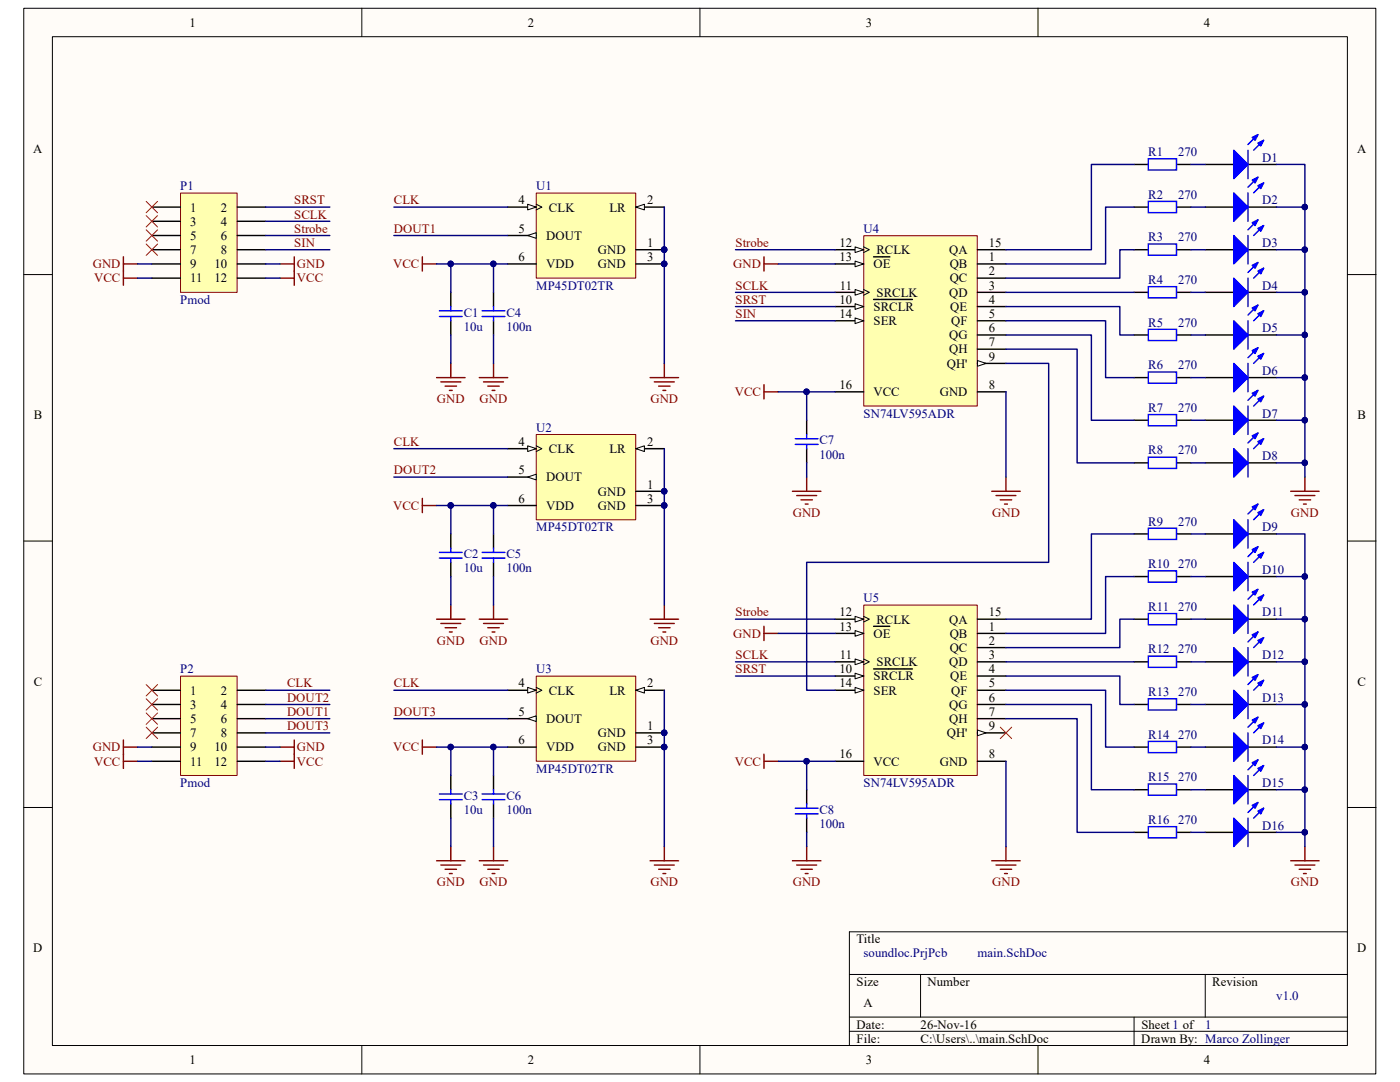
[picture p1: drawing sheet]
<svg xmlns="http://www.w3.org/2000/svg" width="279mm" height="216mm" viewBox="0 0 279 216" stroke-linecap="round" stroke-linejoin="round" font-family="sans-serif">
<path d="M4.8 1.7h269.8v212.6h-269.8z" fill="#fffcf8"/>
<path d="M4.7 1.7h269.9v212.6h-269.9z" fill="none" stroke="#000" stroke-width=".2"/>
<path d="M10.5 7.4h258.4v201.2h-258.4z" fill="#fffcf8"/>
<g fill="none" stroke="#000" stroke-width=".2">
<path d="M10.5 7.3h258.4v201.3h-258.4zM72.2 1.6v5.7M139.7 1.6v5.7M207.2 1.6v5.7M4.7 54.8h5.7M268.9 54.8h5.7M4.7 108h5.7M268.9 108h5.7M4.7 161.1h5.7M268.9 161.1h5.7M169.5 194.4h99.4M183.7 194.4v8.5"/>
<path d="M240.5 194.4v8.5M268.9 185.9h-99.4v22.7M72.2 208.6v5.7M139.7 208.6v5.7M169.5 202.9h99.4M169.5 205.8h99.4M207.2 208.6v5.7M226.3 202.9v5.7"/>
</g>
<path d="M107.1 38.6h19.8v16.9h-19.8z" fill="#ffffb0"/>
<path d="M107 38.5h19.9v17h-19.9z" fill="none" stroke="#800000" stroke-width=".2"/>
<path d="M101.3 41.3h5.7" fill="none" stroke="#000" stroke-width=".28"/>
<path d="M107 40.8l1.1 .5-1.1 .6" fill="none" stroke="#000" stroke-width=".2"/>
<path d="M105.3 40.8l1.7 .5-1.7 .6z" fill="#fffcf8"/>
<path d="M105.3 40.8l1.7 .5-1.7 .6z" fill="none" stroke="#000" stroke-width=".2"/>
<path d="M101.3 47h5.7" fill="none" stroke="#000" stroke-width=".28"/>
<path d="M105.3 47l1.7-.6v1.2z" fill="#fffcf8"/>
<path d="M105.3 47l1.7-.6v1.2z" fill="none" stroke="#000" stroke-width=".2"/>
<path d="M126.9 41.3h5.7" fill="none" stroke="#000" stroke-width=".28"/>
<path d="M126.9 41.3l1.7-.5v1.1z" fill="#fffcf8"/>
<path d="M126.9 41.3l1.7-.5v1.1z" fill="none" stroke="#000" stroke-width=".2"/>
<path d="M90 58.3v2.9M98.5 58.3v2.9M101.3 52.7h5.7M126.9 49.8h5.7M126.9 52.7h5.7M90 64v2.8M98.5 64v2.8" fill="none" stroke="#000" stroke-width=".28"/>
<g fill="#000080" stroke="#000080" stroke-width=".2">
<circle cx="132.5" cy="49.8" r=".55"/>
<circle cx="132.5" cy="52.6" r=".55"/>
</g>
<g fill="none" stroke="#800000" stroke-width=".28">
<path d="M84.3 51.2v2.9M84.3 52.7h2.8M87.1 75.3h5.7M88 76.2h4M88.8 77h2.3M89.7 77.9h.6M90 72.5v2.8M95.6 75.3h5.7M96.5 76.2h4M97.4 77h2.2M98.2 77.9h.6M98.5 72.5v2.8"/>
<path d="M129.7 75.3h5.7M130.6 76.2h4M131.4 77h2.3M132.3 77.9h.6M132.6 72.5v2.8"/>
</g>
<path d="M87.7 62h4.5M87.7 63.2h4.5M90 61.2v.8M90 63.2v.8M96.2 62h4.6M96.2 63.2h4.6M98.5 61.2v.8M98.5 63.2v.8" fill="none" stroke="#00f" stroke-width=".28"/>
<path d="M107.1 86.7h19.8v17h-19.8z" fill="#ffffb0"/>
<path d="M107 86.7h19.9v17h-19.9z" fill="none" stroke="#800000" stroke-width=".2"/>
<path d="M101.3 89.5h5.7" fill="none" stroke="#000" stroke-width=".28"/>
<path d="M107 89l1.1 .5-1.1 .6" fill="none" stroke="#000" stroke-width=".2"/>
<path d="M105.3 89l1.7 .5-1.7 .6z" fill="#fffcf8"/>
<path d="M105.3 89l1.7 .5-1.7 .6z" fill="none" stroke="#000" stroke-width=".2"/>
<path d="M101.3 95.2h5.7" fill="none" stroke="#000" stroke-width=".28"/>
<path d="M105.3 95.2l1.7-.6v1.2z" fill="#fffcf8"/>
<path d="M105.3 95.2l1.7-.6v1.2z" fill="none" stroke="#000" stroke-width=".2"/>
<path d="M126.9 89.5h5.7" fill="none" stroke="#000" stroke-width=".28"/>
<path d="M126.9 89.5l1.7-.5v1.1z" fill="#fffcf8"/>
<path d="M126.9 89.5l1.7-.5v1.1z" fill="none" stroke="#000" stroke-width=".2"/>
<path d="M126.9 98h5.7M90 106.5v2.9M90 112.2v2.8M98.5 106.5v2.9M98.5 112.2v2.8M101.3 100.9h5.7M126.9 100.9h5.7" fill="none" stroke="#000" stroke-width=".28"/>
<g fill="#000080" stroke="#000080" stroke-width=".2">
<circle cx="132.5" cy="98" r=".55"/>
<circle cx="132.5" cy="100.9" r=".55"/>
</g>
<g fill="none" stroke="#800000" stroke-width=".28">
<path d="M84.3 99.5v2.8M84.3 100.9h2.8M87.1 123.6h5.7M88 124.4h4M88.8 125.3h2.3M89.7 126.1h.6M90 120.7v2.9M95.6 123.6h5.7M96.5 124.4h4M97.4 125.3h2.2M98.2 126.1h.6M98.5 120.7v2.9"/>
<path d="M129.7 123.6h5.7M130.6 124.4h4M131.4 125.3h2.3M132.3 126.1h.6M132.6 120.7v2.9"/>
</g>
<path d="M87.7 110.2h4.5M87.7 111.4h4.5M90 109.4v.8M90 111.4v.8M96.2 110.2h4.6M96.2 111.4h4.6M98.5 109.4v.8M98.5 111.4v.8" fill="none" stroke="#00f" stroke-width=".28"/>
<path d="M107.1 135h19.8v16.9h-19.8z" fill="#ffffb0"/>
<path d="M107 134.9h19.9v17h-19.9z" fill="none" stroke="#800000" stroke-width=".2"/>
<path d="M101.3 137.7h5.7" fill="none" stroke="#000" stroke-width=".28"/>
<path d="M107 137.2l1.1 .5-1.1 .6" fill="none" stroke="#000" stroke-width=".2"/>
<path d="M105.3 137.2l1.7 .5-1.7 .6z" fill="#fffcf8"/>
<path d="M105.3 137.2l1.7 .5-1.7 .6z" fill="none" stroke="#000" stroke-width=".2"/>
<path d="M101.3 143.4h5.7" fill="none" stroke="#000" stroke-width=".28"/>
<path d="M105.3 143.4l1.7-.6v1.2z" fill="#fffcf8"/>
<path d="M105.3 143.4l1.7-.6v1.2z" fill="none" stroke="#000" stroke-width=".2"/>
<path d="M126.9 137.7h5.7" fill="none" stroke="#000" stroke-width=".28"/>
<path d="M126.9 137.7l1.7-.5v1.1z" fill="#fffcf8"/>
<path d="M126.9 137.7l1.7-.5v1.1z" fill="none" stroke="#000" stroke-width=".2"/>
<path d="M90 154.7v2.9M98.5 154.7v2.9M101.3 149.1h5.7M126.9 146.2h5.7M126.9 149.1h5.7M90 160.4v2.9M98.5 160.4v2.9" fill="none" stroke="#000" stroke-width=".28"/>
<g fill="#000080" stroke="#000080" stroke-width=".2">
<circle cx="132.5" cy="146.2" r=".55"/>
<circle cx="132.5" cy="149.1" r=".55"/>
</g>
<g fill="none" stroke="#800000" stroke-width=".28">
<path d="M84.3 147.7v2.8M84.3 149.1h2.8M87.1 171.8h5.7M88 172.6h4M88.8 173.5h2.3M89.7 174.3h.6M90 168.9v2.9M95.6 171.8h5.7M96.5 172.6h4M97.4 173.5h2.2M98.2 174.3h.6M98.5 168.9v2.9"/>
<path d="M129.7 171.8h5.7M130.6 172.6h4M131.4 173.5h2.3M132.3 174.3h.6M132.6 168.9v2.9"/>
</g>
<path d="M87.7 158.4h4.5M87.7 159.6h4.5M90 157.6v.8M90 159.6v.8M96.2 158.4h4.6M96.2 159.6h4.6M98.5 157.6v.8M98.5 159.6v.8" fill="none" stroke="#00f" stroke-width=".28"/>
<path d="M36.1 38.6h11.2v19.7h-11.2z" fill="#ffffb0"/>
<path d="M36 38.5h11.3v19.8h-11.3z" fill="none" stroke="#800000" stroke-width=".2"/>
<path d="M30.3 41.3h5.7M30.3 44.2h5.7M30.3 47h5.7M30.3 49.8h5.7M30.3 52.7h5.7M30.3 55.5h5.7M47.4 41.3h5.6M47.4 44.2h5.6M47.4 47h5.6M47.4 49.8h5.6M47.4 52.7h5.6M47.4 55.5h5.6" fill="none" stroke="#000" stroke-width=".28"/>
<path d="M24.6 51.2v5.7M24.6 52.7h2.9M24.6 55.5h2.9M55.9 52.7h2.8M55.9 55.5h2.8M58.7 51.2v5.7" fill="none" stroke="#800000" stroke-width=".28"/>
<path d="M36.1 135h11.2v19.7h-11.2z" fill="#ffffb0"/>
<path d="M36 134.9h11.3v19.8h-11.3z" fill="none" stroke="#800000" stroke-width=".2"/>
<path d="M30.3 137.7h5.7M47.4 137.7h5.6M30.3 140.6h5.7M30.3 143.4h5.7M30.3 146.2h5.7M30.3 149.1h5.7M30.3 151.9h5.7M47.4 140.6h5.6M47.4 143.4h5.6M47.4 146.2h5.6M47.4 149.1h5.6M47.4 151.9h5.6" fill="none" stroke="#000" stroke-width=".28"/>
<path d="M24.6 147.7v5.6M24.6 149.1h2.9M24.6 151.9h2.9M55.9 149.1h2.8M55.9 151.9h2.8M58.7 147.7v5.6" fill="none" stroke="#800000" stroke-width=".28"/>
<path d="M172.4 47.1h22.6v33.9h-22.6z" fill="#ffffb0"/>
<path d="M172.4 47h22.6v34h-22.6z" fill="none" stroke="#800000" stroke-width=".2"/>
<path d="M195.1 52.7h5.7M166.7 61.2h5.7" fill="none" stroke="#000" stroke-width=".28"/>
<path d="M170.6 60.6l1.8 .6-1.8 .5z" fill="#fffcf8"/>
<path d="M172.4 57.8l1.1 .5-1.1 .6M170.6 60.6l1.8 .6-1.8 .5z" fill="none" stroke="#000" stroke-width=".2"/>
<path d="M166.7 58.3h5.7M174.3 59.8h1.3M175.7 59.8h3.2M179 59.8h1.4M180.4 59.8h1.7" fill="none" stroke="#000" stroke-width=".28"/>
<path d="M170.6 57.8l1.8 .5-1.8 .6z" fill="#fffcf8"/>
<path d="M170.6 57.8l1.8 .5-1.8 .6zM172.4 49.3l1.1 .5-1.1 .6" fill="none" stroke="#000" stroke-width=".2"/>
<path d="M166.7 49.8h5.7" fill="none" stroke="#000" stroke-width=".28"/>
<path d="M170.6 49.3l1.8 .5-1.8 .6z" fill="#fffcf8"/>
<path d="M170.6 49.3l1.8 .5-1.8 .6z" fill="none" stroke="#000" stroke-width=".2"/>
<path d="M166.7 52.7h5.7" fill="none" stroke="#000" stroke-width=".28"/>
<path d="M170.6 52.1l1.8 .6-1.8 .5z" fill="#fffcf8"/>
<path d="M170.6 52.1l1.8 .6-1.8 .5z" fill="none" stroke="#000" stroke-width=".2"/>
<path d="M174.3 51.2h1.7M176.1 51.2h1.5M166.7 64h5.7" fill="none" stroke="#000" stroke-width=".28"/>
<path d="M170.6 63.4l1.8 .6-1.8 .6z" fill="#fffcf8"/>
<path d="M170.6 63.4l1.8 .6-1.8 .6z" fill="none" stroke="#000" stroke-width=".2"/>
<path d="M195.1 49.8h5.7M195.1 55.5h5.7M195.1 58.3h5.7M166.7 78.2h5.7M195.1 78.2h5.7M195.1 61.2h5.7M195.1 64h5.7M195.1 66.8h5.7M195.1 69.7h5.7M195.1 72.5h5.7" fill="none" stroke="#000" stroke-width=".28"/>
<path d="M195.1 71.9l1.7 .6-1.7 .6z" fill="#fffcf8"/>
<path d="M195.1 71.9l1.7 .6-1.7 .6z" fill="none" stroke="#000" stroke-width=".2"/>
<path d="M172.4 120.8h22.6v33.9h-22.6z" fill="#ffffb0"/>
<path d="M172.4 120.7h22.6v34h-22.6z" fill="none" stroke="#800000" stroke-width=".2"/>
<path d="M166.7 134.9h5.7M195.1 126.4h5.7" fill="none" stroke="#000" stroke-width=".28"/>
<path d="M170.6 134.3l1.8 .6-1.8 .6z" fill="#fffcf8"/>
<path d="M170.6 134.3l1.8 .6-1.8 .6zM172.4 131.5l1.1 .6-1.1 .5" fill="none" stroke="#000" stroke-width=".2"/>
<path d="M166.7 132.1h5.7M174.3 133.5h1.3M175.7 133.5h3.2M179 133.5h1.4M180.4 133.5h1.7" fill="none" stroke="#000" stroke-width=".28"/>
<path d="M170.6 131.5l1.8 .6-1.8 .5z" fill="#fffcf8"/>
<path d="M170.6 131.5l1.8 .6-1.8 .5zM172.4 123l1.1 .6-1.1 .5" fill="none" stroke="#000" stroke-width=".2"/>
<path d="M166.7 123.6h5.7" fill="none" stroke="#000" stroke-width=".28"/>
<path d="M170.6 123l1.8 .6-1.8 .5z" fill="#fffcf8"/>
<path d="M170.6 123l1.8 .6-1.8 .5z" fill="none" stroke="#000" stroke-width=".2"/>
<path d="M166.7 126.4h5.7" fill="none" stroke="#000" stroke-width=".28"/>
<path d="M170.6 125.8l1.8 .6-1.8 .6z" fill="#fffcf8"/>
<path d="M170.6 125.8l1.8 .6-1.8 .6z" fill="none" stroke="#000" stroke-width=".2"/>
<path d="M166.7 137.7h5.7M174.3 125h1.7M176.1 125h1.5" fill="none" stroke="#000" stroke-width=".28"/>
<path d="M170.6 137.2l1.8 .5-1.8 .6z" fill="#fffcf8"/>
<path d="M170.6 137.2l1.8 .5-1.8 .6z" fill="none" stroke="#000" stroke-width=".2"/>
<path d="M195.1 123.6h5.7M195.1 129.2h5.7M195.1 132.1h5.7M195.1 134.9h5.7M195.1 137.7h5.7M166.7 151.9h5.7M195.1 151.9h5.7M195.1 140.6h5.7M195.1 143.4h5.7M195.1 146.2h5.7" fill="none" stroke="#000" stroke-width=".28"/>
<path d="M195.1 145.7l1.7 .5-1.7 .6z" fill="#fffcf8"/>
<path d="M195.1 145.7l1.7 .5-1.7 .6z" fill="none" stroke="#000" stroke-width=".2"/>
<path d="M197.9 98h5.7M198.8 98.9h4M199.6 99.7h2.3M200.8 95.2v2.8M200.5 100.6h.5M197.9 171.8h5.7M198.8 172.6h4M199.6 173.5h2.3M200.5 174.3h.5M200.8 168.9v2.9" fill="none" stroke="#800000" stroke-width=".28"/>
<path d="M226.3 32.8h2.9M234.9 32.8h2.8M240.5 32.8h5.7M249.1 32.8h5.6" fill="none" stroke="#000" stroke-width=".28"/>
<path d="M229.2 31.7h5.6v2.2h-5.6z" fill="none" stroke="#00f" stroke-width=".28"/>
<path d="M246.2 30l2.9 2.8-2.9 2.8z" fill="#00f"/>
<path d="M246.2 30l2.9 2.8-2.9 2.8zM251 26.9l-1.9 1.9M252.2 28l-2 2" fill="none" stroke="#00f" stroke-width=".28"/>
<path d="M251 28.6l1.2-.6-.6 1.1z" fill="#00f"/>
<path d="M251 28.6l1.2-.6-.6 1.1z" fill="none" stroke="#00f" stroke-width=".28"/>
<path d="M249.9 27.4l1.1-.5-.5 1.1z" fill="#00f"/>
<g fill="none" stroke="#00f" stroke-width=".28">
<path d="M249.1 30v5.6M249.9 27.4l1.1-.5-.5 1.1zM229.2 40.2h5.6v2.2h-5.6zM229.2 48.7h5.6v2.2h-5.6zM229.2 57.2h5.6v2.2h-5.6zM229.2 65.7h5.6v2.2h-5.6zM229.2 74.2h5.6v2.3h-5.6zM158.7 87.5h4.6M158.7 88.7h4.6M161 86.7v.8M161 88.7v.8M229.2 82.7h5.6v2.3h-5.6z"/>
<path d="M229.2 91.2h5.6v2.3h-5.6zM229.2 105.4h5.6v2.2h-5.6zM229.2 113.9h5.6v2.3h-5.6zM229.2 122.4h5.6v2.3h-5.6zM229.2 130.9h5.6v2.3h-5.6zM229.2 139.4h5.6v2.3h-5.6zM229.2 147.9h5.6v2.3h-5.6zM229.2 156.4h5.6v2.3h-5.6zM158.7 161.3h4.6M158.7 162.4h4.6M161 160.4v.9M161 162.4v.9"/>
<path d="M229.2 165h5.6v2.2h-5.6z"/>
</g>
<g fill="none" stroke="#000" stroke-width=".28">
<path d="M226.3 41.3h2.9M226.3 49.8h2.9M226.3 58.3h2.9M234.9 41.3h2.8M234.9 49.8h2.8M234.9 58.3h2.8M240.5 41.3h5.7M249.1 41.3h5.6M226.3 66.8h2.9M226.3 75.3h2.9M234.9 66.8h2.8M234.9 75.3h2.8"/>
<path d="M161 83.9v2.8M161 89.5v2.9M226.3 83.9h2.9M226.3 92.4h2.9M234.9 83.9h2.8M234.9 92.4h2.8M226.3 106.5h2.9M226.3 115h2.9M234.9 106.5h2.8M234.9 115h2.8M226.3 123.6h2.9M226.3 132.1h2.9"/>
<path d="M234.9 123.6h2.8M234.9 132.1h2.8M161 157.6v2.8M226.3 140.6h2.9M226.3 149.1h2.9M226.3 157.6h2.9M234.9 140.6h2.8M234.9 149.1h2.8M234.9 157.6h2.8M161 163.3v2.8M226.3 166.1h2.9M234.9 166.1h2.8"/>
</g>
<g fill="none" stroke="#800000" stroke-width=".28">
<path d="M152.5 51.2v2.9M152.5 52.7h2.8M152.5 76.8v2.8M152.5 78.2h2.8M158.1 98h5.7M159 98.9h4M159.9 99.7h2.2M161 95.2v2.8M257.6 98h5.7M258.4 98.9h4M259.3 99.7h2.3M260.4 95.2v2.8"/>
<path d="M160.7 100.6h.6M260.1 100.6h.6M152.5 125v2.8M152.5 126.4h2.8M152.5 150.5v2.8M152.5 151.9h2.8M158.1 171.8h5.7M159 172.6h4M159.9 173.5h2.2M160.7 174.3h.6M161 168.9v2.9M257.6 171.8h5.7"/>
<path d="M258.4 172.6h4M259.3 173.5h2.3M260.1 174.3h.6M260.4 168.9v2.9"/>
</g>
<path d="M199.6 145.1l2.3 2.3M201.9 145.1l-2.3 2.3" fill="none" stroke="#f00" stroke-width=".2"/>
<path d="M246.2 38.5l2.9 2.8-2.9 2.9z" fill="#00f"/>
<path d="M246.2 38.5l2.9 2.8-2.9 2.9zM251 35.4l-1.9 2M252.2 36.5l-2 2" fill="none" stroke="#00f" stroke-width=".28"/>
<path d="M251 37.1l1.2-.6-.6 1.1z" fill="#00f"/>
<path d="M251 37.1l1.2-.6-.6 1.1z" fill="none" stroke="#00f" stroke-width=".28"/>
<path d="M249.9 35.9l1.1-.5-.5 1.1z" fill="#00f"/>
<path d="M249.1 38.5v5.7M249.9 35.9l1.1-.5-.5 1.1z" fill="none" stroke="#00f" stroke-width=".28"/>
<path d="M240.5 49.8h5.7M249.1 49.8h5.6" fill="none" stroke="#000" stroke-width=".28"/>
<path d="M246.2 47l2.9 2.8-2.9 2.9z" fill="#00f"/>
<path d="M246.2 47l2.9 2.8-2.9 2.9zM251 43.9l-1.9 2M252.2 45l-2 2" fill="none" stroke="#00f" stroke-width=".28"/>
<path d="M251 45.6l1.2-.6-.6 1.1z" fill="#00f"/>
<path d="M251 45.6l1.2-.6-.6 1.1z" fill="none" stroke="#00f" stroke-width=".28"/>
<path d="M249.9 44.4l1.1-.5-.5 1.1z" fill="#00f"/>
<path d="M249.1 47v5.7M249.9 44.4l1.1-.5-.5 1.1z" fill="none" stroke="#00f" stroke-width=".28"/>
<path d="M240.5 58.3h5.7M249.1 58.3h5.6" fill="none" stroke="#000" stroke-width=".28"/>
<path d="M246.2 55.5l2.9 2.8-2.9 2.9z" fill="#00f"/>
<path d="M246.2 55.5l2.9 2.8-2.9 2.9zM251 52.4l-1.9 2M252.2 53.5l-2 2" fill="none" stroke="#00f" stroke-width=".28"/>
<path d="M251 54.1l1.2-.6-.6 1.1z" fill="#00f"/>
<path d="M251 54.1l1.2-.6-.6 1.1z" fill="none" stroke="#00f" stroke-width=".28"/>
<path d="M249.9 52.9l1.1-.5-.5 1.1z" fill="#00f"/>
<path d="M249.1 55.5v5.7M249.9 52.9l1.1-.5-.5 1.1z" fill="none" stroke="#00f" stroke-width=".28"/>
<path d="M240.5 66.8h5.7M249.1 66.8h5.6" fill="none" stroke="#000" stroke-width=".28"/>
<path d="M246.2 64l2.9 2.8-2.9 2.9z" fill="#00f"/>
<path d="M246.2 64l2.9 2.8-2.9 2.9zM251 60.9l-1.9 2M252.2 62l-2 2" fill="none" stroke="#00f" stroke-width=".28"/>
<path d="M251 62.6l1.2-.6-.6 1.2z" fill="#00f"/>
<path d="M251 62.6l1.2-.6-.6 1.2z" fill="none" stroke="#00f" stroke-width=".28"/>
<path d="M249.9 61.5l1.1-.6-.5 1.1z" fill="#00f"/>
<path d="M249.1 64v5.7M249.9 61.5l1.1-.6-.5 1.1z" fill="none" stroke="#00f" stroke-width=".28"/>
<path d="M240.5 75.3h5.7M249.1 75.3h5.6" fill="none" stroke="#000" stroke-width=".28"/>
<path d="M246.2 72.5l2.9 2.8-2.9 2.9z" fill="#00f"/>
<path d="M246.2 72.5l2.9 2.8-2.9 2.9zM251 69.4l-1.9 2M252.2 70.5l-2 2" fill="none" stroke="#00f" stroke-width=".28"/>
<path d="M251 71.1l1.2-.6-.6 1.2z" fill="#00f"/>
<path d="M251 71.1l1.2-.6-.6 1.2z" fill="none" stroke="#00f" stroke-width=".28"/>
<path d="M249.9 70l1.1-.6-.5 1.1z" fill="#00f"/>
<path d="M249.1 72.5v5.7M249.9 70l1.1-.6-.5 1.1z" fill="none" stroke="#00f" stroke-width=".28"/>
<path d="M240.5 83.9h5.7M249.1 83.9h5.6" fill="none" stroke="#000" stroke-width=".28"/>
<path d="M246.2 81l2.9 2.9-2.9 2.8z" fill="#00f"/>
<path d="M251 77.9l-1.9 2M252.2 79l-2 2M246.2 81l2.9 2.9-2.9 2.8z" fill="none" stroke="#00f" stroke-width=".28"/>
<path d="M251 79.6l1.2-.6-.6 1.2z" fill="#00f"/>
<path d="M251 79.6l1.2-.6-.6 1.2z" fill="none" stroke="#00f" stroke-width=".28"/>
<path d="M249.9 78.5l1.1-.6-.5 1.1z" fill="#00f"/>
<path d="M249.9 78.5l1.1-.6-.5 1.1zM249.1 81v5.7" fill="none" stroke="#00f" stroke-width=".28"/>
<path d="M240.5 92.4h5.7M249.1 92.4h5.6" fill="none" stroke="#000" stroke-width=".28"/>
<path d="M246.2 89.5l2.9 2.9-2.9 2.8z" fill="#00f"/>
<path d="M246.2 89.5l2.9 2.9-2.9 2.8zM251 86.4l-1.9 2M252.2 87.5l-2 2" fill="none" stroke="#00f" stroke-width=".28"/>
<path d="M251 88.1l1.2-.6-.6 1.2z" fill="#00f"/>
<path d="M251 88.1l1.2-.6-.6 1.2z" fill="none" stroke="#00f" stroke-width=".28"/>
<path d="M249.9 87l1.1-.6-.5 1.1z" fill="#00f"/>
<path d="M249.1 89.5v5.7M249.9 87l1.1-.6-.5 1.1z" fill="none" stroke="#00f" stroke-width=".28"/>
<path d="M240.5 106.5h5.7M249.1 106.5h5.6" fill="none" stroke="#000" stroke-width=".28"/>
<path d="M246.2 103.7l2.9 2.8-2.9 2.9z" fill="#00f"/>
<path d="M246.2 103.7l2.9 2.8-2.9 2.9zM251 100.6l-1.9 2M252.2 101.7l-2 2" fill="none" stroke="#00f" stroke-width=".28"/>
<path d="M251 102.3l1.2-.6-.6 1.2z" fill="#00f"/>
<path d="M251 102.3l1.2-.6-.6 1.2z" fill="none" stroke="#00f" stroke-width=".28"/>
<path d="M249.9 101.2l1.1-.6-.5 1.1z" fill="#00f"/>
<path d="M249.1 103.7v5.7M249.9 101.2l1.1-.6-.5 1.1z" fill="none" stroke="#00f" stroke-width=".28"/>
<path d="M240.5 115h5.7M249.1 115h5.6" fill="none" stroke="#000" stroke-width=".28"/>
<path d="M246.2 112.2l2.9 2.8-2.9 2.9z" fill="#00f"/>
<path d="M246.2 112.2l2.9 2.8-2.9 2.9zM251 109.1l-1.9 2M252.2 110.2l-2 2" fill="none" stroke="#00f" stroke-width=".28"/>
<path d="M251 110.8l1.2-.6-.6 1.2z" fill="#00f"/>
<path d="M251 110.8l1.2-.6-.6 1.2z" fill="none" stroke="#00f" stroke-width=".28"/>
<path d="M249.9 109.7l1.1-.6-.5 1.1z" fill="#00f"/>
<path d="M249.1 112.2v5.7M249.9 109.7l1.1-.6-.5 1.1z" fill="none" stroke="#00f" stroke-width=".28"/>
<path d="M240.5 123.6h5.7M249.1 123.6h5.6" fill="none" stroke="#000" stroke-width=".28"/>
<path d="M246.2 120.7l2.9 2.9-2.9 2.8z" fill="#00f"/>
<path d="M251 117.6l-1.9 2M252.2 118.7l-2 2M246.2 120.7l2.9 2.9-2.9 2.8z" fill="none" stroke="#00f" stroke-width=".28"/>
<path d="M251 119.3l1.2-.6-.6 1.2z" fill="#00f"/>
<path d="M251 119.3l1.2-.6-.6 1.2z" fill="none" stroke="#00f" stroke-width=".28"/>
<path d="M249.9 118.2l1.1-.6-.5 1.1z" fill="#00f"/>
<path d="M249.9 118.2l1.1-.6-.5 1.1zM249.1 120.7v5.7" fill="none" stroke="#00f" stroke-width=".28"/>
<path d="M240.5 132.1h5.7M249.1 132.1h5.6" fill="none" stroke="#000" stroke-width=".28"/>
<path d="M246.2 129.2l2.9 2.9-2.9 2.8z" fill="#00f"/>
<path d="M246.2 129.2l2.9 2.9-2.9 2.8zM251 126.1l-1.9 2M252.2 127.2l-2 2" fill="none" stroke="#00f" stroke-width=".28"/>
<path d="M251 127.8l1.2-.6-.6 1.2z" fill="#00f"/>
<path d="M251 127.8l1.2-.6-.6 1.2z" fill="none" stroke="#00f" stroke-width=".28"/>
<path d="M249.9 126.7l1.1-.6-.5 1.1z" fill="#00f"/>
<path d="M249.1 129.2v5.7M249.9 126.7l1.1-.6-.5 1.1z" fill="none" stroke="#00f" stroke-width=".28"/>
<path d="M240.5 140.6h5.7M249.1 140.6h5.6" fill="none" stroke="#000" stroke-width=".28"/>
<path d="M246.2 137.7l2.9 2.9-2.9 2.8z" fill="#00f"/>
<path d="M246.2 137.7l2.9 2.9-2.9 2.8zM251 134.6l-1.9 2M252.2 135.7l-2 2" fill="none" stroke="#00f" stroke-width=".28"/>
<path d="M251 136.3l1.2-.6-.6 1.2z" fill="#00f"/>
<path d="M251 136.3l1.2-.6-.6 1.2z" fill="none" stroke="#00f" stroke-width=".28"/>
<path d="M249.9 135.2l1.1-.6-.5 1.1z" fill="#00f"/>
<path d="M249.1 137.7v5.7M249.9 135.2l1.1-.6-.5 1.1z" fill="none" stroke="#00f" stroke-width=".28"/>
<path d="M240.5 149.1h5.7M249.1 149.1h5.6" fill="none" stroke="#000" stroke-width=".28"/>
<path d="M246.2 146.2l2.9 2.9-2.9 2.8z" fill="#00f"/>
<path d="M246.2 146.2l2.9 2.9-2.9 2.8zM251 143.1l-1.9 2M252.2 144.3l-2 1.9" fill="none" stroke="#00f" stroke-width=".28"/>
<path d="M251 144.8l1.2-.5-.6 1.1z" fill="#00f"/>
<path d="M251 144.8l1.2-.5-.6 1.1z" fill="none" stroke="#00f" stroke-width=".28"/>
<path d="M249.9 143.7l1.1-.6-.5 1.2z" fill="#00f"/>
<path d="M249.1 146.2v5.7M249.9 143.7l1.1-.6-.5 1.2z" fill="none" stroke="#00f" stroke-width=".28"/>
<path d="M240.5 157.6h5.7M249.1 157.6h5.6" fill="none" stroke="#000" stroke-width=".28"/>
<path d="M246.2 154.7l2.9 2.9-2.9 2.8z" fill="#00f"/>
<path d="M246.2 154.7l2.9 2.9-2.9 2.8zM251 151.6l-1.9 2M252.2 152.8l-2 1.9" fill="none" stroke="#00f" stroke-width=".28"/>
<path d="M251 153.3l1.2-.5-.6 1.1z" fill="#00f"/>
<path d="M251 153.3l1.2-.5-.6 1.1z" fill="none" stroke="#00f" stroke-width=".28"/>
<path d="M249.9 152.2l1.1-.6-.5 1.2z" fill="#00f"/>
<path d="M249.1 154.7v5.7M249.9 152.2l1.1-.6-.5 1.2z" fill="none" stroke="#00f" stroke-width=".28"/>
<path d="M240.5 166.1h5.7M249.1 166.1h5.6" fill="none" stroke="#000" stroke-width=".28"/>
<path d="M246.2 163.3l2.9 2.8-2.9 2.8z" fill="#00f"/>
<path d="M246.2 163.3l2.9 2.8-2.9 2.8zM251 160.1l-1.9 2M252.2 161.3l-2 2" fill="none" stroke="#00f" stroke-width=".28"/>
<path d="M251 161.8l1.2-.5-.6 1.1z" fill="#00f"/>
<path d="M251 161.8l1.2-.5-.6 1.1z" fill="none" stroke="#00f" stroke-width=".28"/>
<path d="M249.9 160.7l1.1-.6-.5 1.2z" fill="#00f"/>
<path d="M249.1 163.3v5.6M249.9 160.7l1.1-.6-.5 1.2z" fill="none" stroke="#00f" stroke-width=".28"/>
<g fill="none" stroke="#f00" stroke-width=".2">
<path d="M29.2 40.2l2.2 2.3M29.2 43l2.2 2.3M29.2 45.9l2.2 2.2M29.2 48.7l2.2 2.3M31.4 40.2l-2.2 2.3M31.4 43l-2.2 2.3M31.4 45.9l-2.2 2.2M31.4 48.7l-2.2 2.3M29.2 136.6l2.2 2.3M29.2 139.4l2.2 2.3M31.4 136.6l-2.2 2.3M31.4 139.4l-2.2 2.3"/>
<path d="M29.2 142.3l2.2 2.2M29.2 145.1l2.2 2.3M31.4 142.3l-2.2 2.2M31.4 145.1l-2.2 2.3"/>
</g>
<g fill="none" stroke="#000080" stroke-width=".28">
<path d="M226.3 32.8h-8.5v17h-17M237.7 32.8h2.8M254.7 32.8h5.7v62.4M27.5 55.5h2.8M27.5 52.7h2.8M53 41.3h12.8M53 47h12.8M53 55.5h2.9M53 52.7h2.9M53 49.8h12.8M53 44.2h12.8M78.6 41.3h22.7"/>
<path d="M78.6 47h22.7M87.1 52.7h14.2M90 52.7v5.6M98.5 52.7v5.6M132.6 41.3v31.2M146.8 49.8h19.9M146.8 58.3h19.9M155.3 52.7h11.4M200.8 58.3h25.5M226.3 49.8h-2.8v5.7h-22.7M226.3 41.3h-5.7v11.4h-19.8M237.7 41.3h2.8"/>
<path d="M237.7 49.8h2.8M237.7 58.3h2.8M254.7 41.3h5.7M254.7 49.8h5.7M254.7 58.3h5.7M90 66.8v5.7M98.5 66.8v5.7M146.8 61.2h19.9M146.8 64h19.9M155.3 78.2h11.4M161 78.2v5.7M200.8 69.7h14.2v22.7h11.3"/>
<path d="M200.8 66.8h17v17.1h8.5M200.8 64h19.8v11.3h5.7M200.8 61.2h22.7v5.6h2.8M200.8 72.5h8.5v39.7h-48.3v25.5h5.7M200.8 78.2v17M237.7 66.8h2.8M237.7 75.3h2.8M254.7 66.8h5.7M254.7 75.3h5.7M78.6 89.5h22.7M78.6 95.2h22.7M132.6 89.5v31.2"/>
<path d="M161 92.4v2.8M237.7 83.9h2.8M237.7 92.4h2.8M254.7 83.9h5.7M254.7 92.4h5.7M87.1 100.9h14.2M90 100.9v5.6M90 115v5.7M98.5 100.9v5.6M98.5 115v5.7M226.3 115h-5.7v11.4h-19.8M226.3 106.5h-8.5v17.1h-17"/>
<path d="M237.7 106.5h2.8M237.7 115h2.8M254.7 115h5.7M254.7 106.5h5.7v62.4M53 137.7h12.8M78.6 137.7h22.7M132.6 137.7v31.2M146.8 123.6h19.9M146.8 132.1h19.9M146.8 134.9h19.9M155.3 126.4h11.4M200.8 134.9h22.7v5.7h2.8"/>
<path d="M200.8 137.7h19.8v11.4h5.7M200.8 132.1h25.5M226.3 123.6h-2.8v5.6h-22.7M237.7 123.6h2.8M237.7 132.1h2.8M254.7 123.6h5.7M254.7 132.1h5.7M27.5 151.9h2.8M27.5 149.1h2.8M53 143.4h12.8M53 151.9h2.9M53 149.1h2.9"/>
<path d="M53 140.6h12.8M53 146.2h12.8M78.6 143.4h22.7M87.1 149.1h14.2M90 149.1v5.6M98.5 149.1v5.6M155.3 151.9h11.4M161 151.9v5.7M200.8 140.6h17v17h8.5M200.8 143.4h14.2v22.7h11.3M200.8 151.9v17M237.7 149.1h2.8"/>
<path d="M237.7 140.6h2.8M237.7 157.6h2.8M254.7 149.1h5.7M254.7 140.6h5.7M254.7 157.6h5.7M90 163.3v5.6M98.5 163.3v5.6M161 166.1v2.8M237.7 166.1h2.8M254.7 166.1h5.7"/>
</g>
<g fill="#000080" stroke="#000080" stroke-width=".2">
<circle cx="89.9" cy="52.6" r=".55"/>
<circle cx="98.5" cy="52.6" r=".55"/>
<circle cx="89.9" cy="100.9" r=".55"/>
<circle cx="98.5" cy="100.9" r=".55"/>
<circle cx="89.9" cy="149.1" r=".55"/>
<circle cx="98.5" cy="149.1" r=".55"/>
<circle cx="260.4" cy="166.1" r=".55"/>
<circle cx="260.4" cy="157.6" r=".55"/>
<circle cx="260.4" cy="149.1" r=".55"/>
<circle cx="260.4" cy="140.6" r=".55"/>
<circle cx="260.4" cy="132" r=".55"/>
<circle cx="260.4" cy="123.5" r=".55"/>
<circle cx="260.4" cy="115" r=".55"/>
<circle cx="260.4" cy="92.3" r=".55"/>
<circle cx="260.4" cy="83.8" r=".55"/>
<circle cx="260.4" cy="75.3" r=".55"/>
<circle cx="260.4" cy="66.8" r=".55"/>
<circle cx="260.4" cy="58.3" r=".55"/>
<circle cx="260.4" cy="49.8" r=".55"/>
<circle cx="260.4" cy="41.3" r=".55"/>
<circle cx="161" cy="78.2" r=".55"/>
<circle cx="161" cy="151.9" r=".55"/>
<circle cx="132.5" cy="49.8" r=".55"/>
<circle cx="132.5" cy="52.6" r=".55"/>
<circle cx="132.5" cy="98" r=".55"/>
<circle cx="132.5" cy="100.9" r=".55"/>
<circle cx="132.5" cy="146.2" r=".55"/>
<circle cx="132.5" cy="149.1" r=".55"/>
</g>
<g font-size="2.5">
<text x="37.8" y="5.3">1</text>
<text x="105.3" y="5.3">2</text>
<text x="172.8" y="5.3">3</text>
<text x="240.2" y="5.3">4</text>
<text x="6.6" y="30.5">A</text>
<text x="270.8" y="30.5">A</text>
<text x="103.5" y="40.8">4</text>
<text x="129.2" y="40.8">2</text>
<text x="38" y="42.2">1</text>
<text x="38" y="45">3</text>
<text x="38" y="47.8">5</text>
<text x="44.1" y="42.2">2</text>
<text x="44.1" y="45">4</text>
<text x="44.1" y="47.8">6</text>
<text x="103.5" y="46.4">5</text>
<text x="109" y="47.8">DOUT</text>
<text x="109.6" y="42.2">CLK</text>
<text x="121.6" y="42.2">LR</text>
<text x="38" y="50.7">7</text>
<text x="38" y="53.5">9</text>
<text x="42.8" y="53.5">10</text>
<text x="44.1" y="50.7">8</text>
<text x="103.5" y="52.1">6</text>
<text x="109" y="53.5">VDD</text>
<text x="119.3" y="50.7">GND</text>
<text x="119.3" y="53.5">GND</text>
<text x="129.2" y="49.3">1</text>
<text x="129.2" y="52.1">3</text>
<text x="167.5" y="49.3">12</text>
<text x="167.5" y="52.1">13</text>
<text x="174.3" y="53.5">OE</text>
<text x="174.9" y="50.7">RCLK</text>
<text x="189.4" y="50.7">QA</text>
<text x="189.5" y="53.5">QB</text>
<text x="197.4" y="52.1">1</text>
<text x="197.4" y="49.3">15</text>
<text x="38" y="56.3">11</text>
<text x="42.8" y="56.3">12</text>
<text x="167.6" y="57.8">11</text>
<text x="174.9" y="59.2">SRCLK</text>
<text x="189.4" y="59.2">QD</text>
<text x="189.5" y="56.3">QC</text>
<text x="197.4" y="54.9">2</text>
<text x="197.4" y="57.8">3</text>
<text x="167.5" y="60.6">10</text>
<text x="167.5" y="63.5">14</text>
<text x="174.3" y="62">SRCLR</text>
<text x="174.3" y="64.9">SER</text>
<text x="189.7" y="62">QE</text>
<text x="189.8" y="64.9">QF</text>
<text x="197.4" y="60.6">4</text>
<text x="197.4" y="63.5">5</text>
<text x="189.4" y="67.7">QG</text>
<text x="189.4" y="70.5">QH</text>
<text x="197.4" y="66.3">6</text>
<text x="197.4" y="69.1">7</text>
<text x="197.4" y="72">9</text>
<text x="167.5" y="77.6">16</text>
<text x="188.9" y="73.4">QH'</text>
<text x="197.4" y="77.6">8</text>
<text x="6.7" y="83.7">B</text>
<text x="174.3" y="79">VCC</text>
<text x="187.5" y="79">GND</text>
<text x="270.9" y="83.7">B</text>
<text x="103.5" y="89">4</text>
<text x="129.2" y="89">2</text>
<text x="103.5" y="94.7">5</text>
<text x="109.6" y="90.4">CLK</text>
<text x="121.6" y="90.4">LR</text>
<text x="103.5" y="100.3">6</text>
<text x="109" y="96.1">DOUT</text>
<text x="109" y="101.7">VDD</text>
<text x="119.3" y="98.9">GND</text>
<text x="119.3" y="101.7">GND</text>
<text x="129.2" y="97.5">1</text>
<text x="129.2" y="100.3">3</text>
<text x="167.5" y="123">12</text>
<text x="167.5" y="125.8">13</text>
<text x="174.9" y="124.4">RCLK</text>
<text x="189.4" y="124.4">QA</text>
<text x="197.4" y="125.8">1</text>
<text x="197.4" y="123">15</text>
<text x="167.6" y="131.5">11</text>
<text x="174.3" y="127.3">OE</text>
<text x="189.5" y="127.3">QB</text>
<text x="189.5" y="130.1">QC</text>
<text x="197.4" y="128.7">2</text>
<text x="197.4" y="131.5">3</text>
<text x="6.7" y="136.8">C</text>
<text x="103.5" y="137.2">4</text>
<text x="129.2" y="137.2">2</text>
<text x="167.5" y="134.3">10</text>
<text x="167.5" y="137.2">14</text>
<text x="174.3" y="135.8">SRCLR</text>
<text x="174.9" y="132.9">SRCLK</text>
<text x="189.4" y="132.9">QD</text>
<text x="189.7" y="135.8">QE</text>
<text x="197.4" y="134.3">4</text>
<text x="197.4" y="137.2">5</text>
<text x="270.9" y="136.8">C</text>
<text x="38" y="138.6">1</text>
<text x="38" y="141.4">3</text>
<text x="44.1" y="138.6">2</text>
<text x="44.1" y="141.4">4</text>
<text x="103.5" y="142.8">5</text>
<text x="109.6" y="138.6">CLK</text>
<text x="121.6" y="138.6">LR</text>
<text x="174.3" y="138.6">SER</text>
<text x="189.4" y="141.4">QG</text>
<text x="189.8" y="138.6">QF</text>
<text x="197.4" y="140">6</text>
<text x="197.4" y="142.8">7</text>
<text x="38" y="144.3">5</text>
<text x="38" y="147.1">7</text>
<text x="38" y="149.9">9</text>
<text x="42.8" y="149.9">10</text>
<text x="44.1" y="144.3">6</text>
<text x="44.1" y="147.1">8</text>
<text x="103.5" y="148.5">6</text>
<text x="109" y="144.3">DOUT</text>
<text x="109" y="149.9">VDD</text>
<text x="119.3" y="147.1">GND</text>
<text x="119.3" y="149.9">GND</text>
<text x="129.2" y="145.7">1</text>
<text x="129.2" y="148.5">3</text>
<text x="188.9" y="147.1">QH'</text>
<text x="189.4" y="144.3">QH</text>
<text x="197.4" y="145.7">9</text>
<text x="38" y="152.8">11</text>
<text x="42.8" y="152.8">12</text>
<text x="167.5" y="151.3">16</text>
<text x="174.3" y="152.8">VCC</text>
<text x="187.5" y="152.8">GND</text>
<text x="197.4" y="151.3">8</text>
<text x="6.6" y="190">D</text>
<text x="170.9" y="188.2">Title</text>
<text x="270.8" y="190">D</text>
<text x="170.9" y="196.7">Size</text>
<text x="185.1" y="196.7">Number</text>
<text x="241.9" y="196.7">Revision</text>
<text x="172.3" y="201">A</text>
<text x="170.9" y="205.2">Date:</text>
<text x="170.9" y="208.1">File:</text>
<text x="183.7" y="208.1">C:\Users\..\main.SchDoc</text>
<text x="183.7" y="205.2">26-Nov-16</text>
<text x="227.8" y="208.1">Drawn By: Marco Zollinger</text>
<text x="227.8" y="205.2">Sheet 1 of</text>
<text x="37.8" y="212.3">1</text>
<text x="105.3" y="212.3">2</text>
<text x="172.8" y="212.3">3</text>
<text x="240.2" y="212.3">4</text>
</g>
<g font-size="2.5" fill="#000080">
<text x="229.2" y="31.1">R1</text>
<text x="235.1" y="31.1">270</text>
<text x="251.9" y="32.3">D1</text>
<text x="36" y="37.9">P1</text>
<text x="107" y="37.9">U1</text>
<text x="229.2" y="39.6">R2</text>
<text x="235.1" y="39.6">270</text>
<text x="251.9" y="40.8">D2</text>
<text x="172.3" y="46.4">U4</text>
<text x="229.2" y="48.1">R3</text>
<text x="235.1" y="48.1">270</text>
<text x="251.9" y="49.3">D3</text>
<text x="107" y="57.8">MP45DT02TR</text>
<text x="229.2" y="56.6">R4</text>
<text x="235.1" y="56.6">270</text>
<text x="251.9" y="57.8">D4</text>
<text x="36" y="60.6">Pmod</text>
<text x="92.5" y="66">10u</text>
<text x="92.5" y="63.2">C1</text>
<text x="101" y="66">100n</text>
<text x="101" y="63.2">C4</text>
<text x="229.2" y="65.2">R5</text>
<text x="235.1" y="65.2">270</text>
<text x="251.9" y="66.3">D5</text>
<text x="229.2" y="73.7">R6</text>
<text x="235.1" y="73.7">270</text>
<text x="251.9" y="74.8">D6</text>
<text x="172.3" y="83.3">SN74LV595ADR</text>
<text x="229.2" y="82.2">R7</text>
<text x="235.1" y="82.2">270</text>
<text x="251.9" y="83.3">D7</text>
<text x="107" y="86.1">U2</text>
<text x="163.5" y="88.7">C7</text>
<text x="163.5" y="91.5">100n</text>
<text x="229.2" y="90.7">R8</text>
<text x="235.1" y="90.7">270</text>
<text x="251.9" y="91.8">D8</text>
<text x="107" y="106">MP45DT02TR</text>
<text x="229.2" y="104.9">R9</text>
<text x="235.1" y="104.9">270</text>
<text x="251.9" y="106">D9</text>
<text x="92.5" y="111.4">C2</text>
<text x="101" y="111.4">C5</text>
<text x="229.2" y="113.4">R10</text>
<text x="235.1" y="113.4">270</text>
<text x="92.5" y="114.2">10u</text>
<text x="101" y="114.2">100n</text>
<text x="251.9" y="114.5">D10</text>
<text x="172.3" y="120.2">U5</text>
<text x="229.2" y="121.9">R11</text>
<text x="235.1" y="121.9">270</text>
<text x="251.9" y="123">D11</text>
<text x="229.2" y="130.4">R12</text>
<text x="235.1" y="130.4">270</text>
<text x="251.9" y="131.5">D12</text>
<text x="36" y="134.3">P2</text>
<text x="107" y="134.3">U3</text>
<text x="229.2" y="138.9">R13</text>
<text x="235.1" y="138.9">270</text>
<text x="251.9" y="140">D13</text>
<text x="229.2" y="147.4">R14</text>
<text x="235.1" y="147.4">270</text>
<text x="251.9" y="148.5">D14</text>
<text x="107" y="154.2">MP45DT02TR</text>
<text x="229.2" y="155.9">R15</text>
<text x="235.1" y="155.9">270</text>
<text x="36" y="157">Pmod</text>
<text x="92.5" y="159.6">C3</text>
<text x="101" y="159.6">C6</text>
<text x="172.3" y="157">SN74LV595ADR</text>
<text x="251.9" y="157">D15</text>
<text x="92.5" y="162.4">10u</text>
<text x="101" y="162.4">100n</text>
<text x="163.5" y="165.3">100n</text>
<text x="163.5" y="162.4">C8</text>
<text x="229.2" y="164.4">R16</text>
<text x="235.1" y="164.4">270</text>
<text x="251.9" y="165.5">D16</text>
<text x="172.3" y="191.1">soundloc.PrjPcb</text>
<text x="195.1" y="191.1">main.SchDoc</text>
<text x="254.7" y="199.6">v1.0</text>
<text x="240.5" y="205.2">1</text>
</g>
<g font-size="2.5" fill="#800000">
<text x="58.7" y="40.8">SRST</text>
<text x="78.6" y="40.8">CLK</text>
<text x="58.7" y="43.6">SCLK</text>
<text x="58.7" y="46.4">Strobe</text>
<text x="78.6" y="46.4">DOUT1</text>
<text x="18.5" y="53.5">GND</text>
<text x="58.7" y="49.3">SIN</text>
<text x="59.3" y="53.5">GND</text>
<text x="78.4" y="53.5">VCC</text>
<text x="146.3" y="53.5">GND</text>
<text x="146.8" y="49.3">Strobe</text>
<text x="18.8" y="56.3">VCC</text>
<text x="59.3" y="56.3">VCC</text>
<text x="146.8" y="57.8">SCLK</text>
<text x="146.8" y="60.6">SRST</text>
<text x="146.8" y="63.5">SIN</text>
<text x="87.2" y="80.5">GND</text>
<text x="95.7" y="80.5">GND</text>
<text x="129.8" y="80.5">GND</text>
<text x="146.6" y="79">VCC</text>
<text x="78.6" y="89">CLK</text>
<text x="78.6" y="94.7">DOUT2</text>
<text x="78.4" y="101.7">VCC</text>
<text x="158.2" y="103.2">GND</text>
<text x="198" y="103.2">GND</text>
<text x="257.6" y="103.2">GND</text>
<text x="146.8" y="123">Strobe</text>
<text x="87.2" y="128.7">GND</text>
<text x="95.7" y="128.7">GND</text>
<text x="129.8" y="128.7">GND</text>
<text x="146.3" y="127.3">GND</text>
<text x="146.8" y="131.5">SCLK</text>
<text x="57.3" y="137.2">CLK</text>
<text x="78.6" y="137.2">CLK</text>
<text x="146.8" y="134.3">SRST</text>
<text x="57.3" y="140">DOUT2</text>
<text x="57.3" y="142.8">DOUT1</text>
<text x="78.6" y="142.8">DOUT3</text>
<text x="18.5" y="149.9">GND</text>
<text x="57.3" y="145.7">DOUT3</text>
<text x="59.3" y="149.9">GND</text>
<text x="78.4" y="149.9">VCC</text>
<text x="18.8" y="152.8">VCC</text>
<text x="59.3" y="152.8">VCC</text>
<text x="146.6" y="152.8">VCC</text>
<text x="87.2" y="176.9">GND</text>
<text x="95.7" y="176.9">GND</text>
<text x="129.8" y="176.9">GND</text>
<text x="158.2" y="176.9">GND</text>
<text x="198" y="176.9">GND</text>
<text x="257.6" y="176.9">GND</text>
</g>
</svg>
